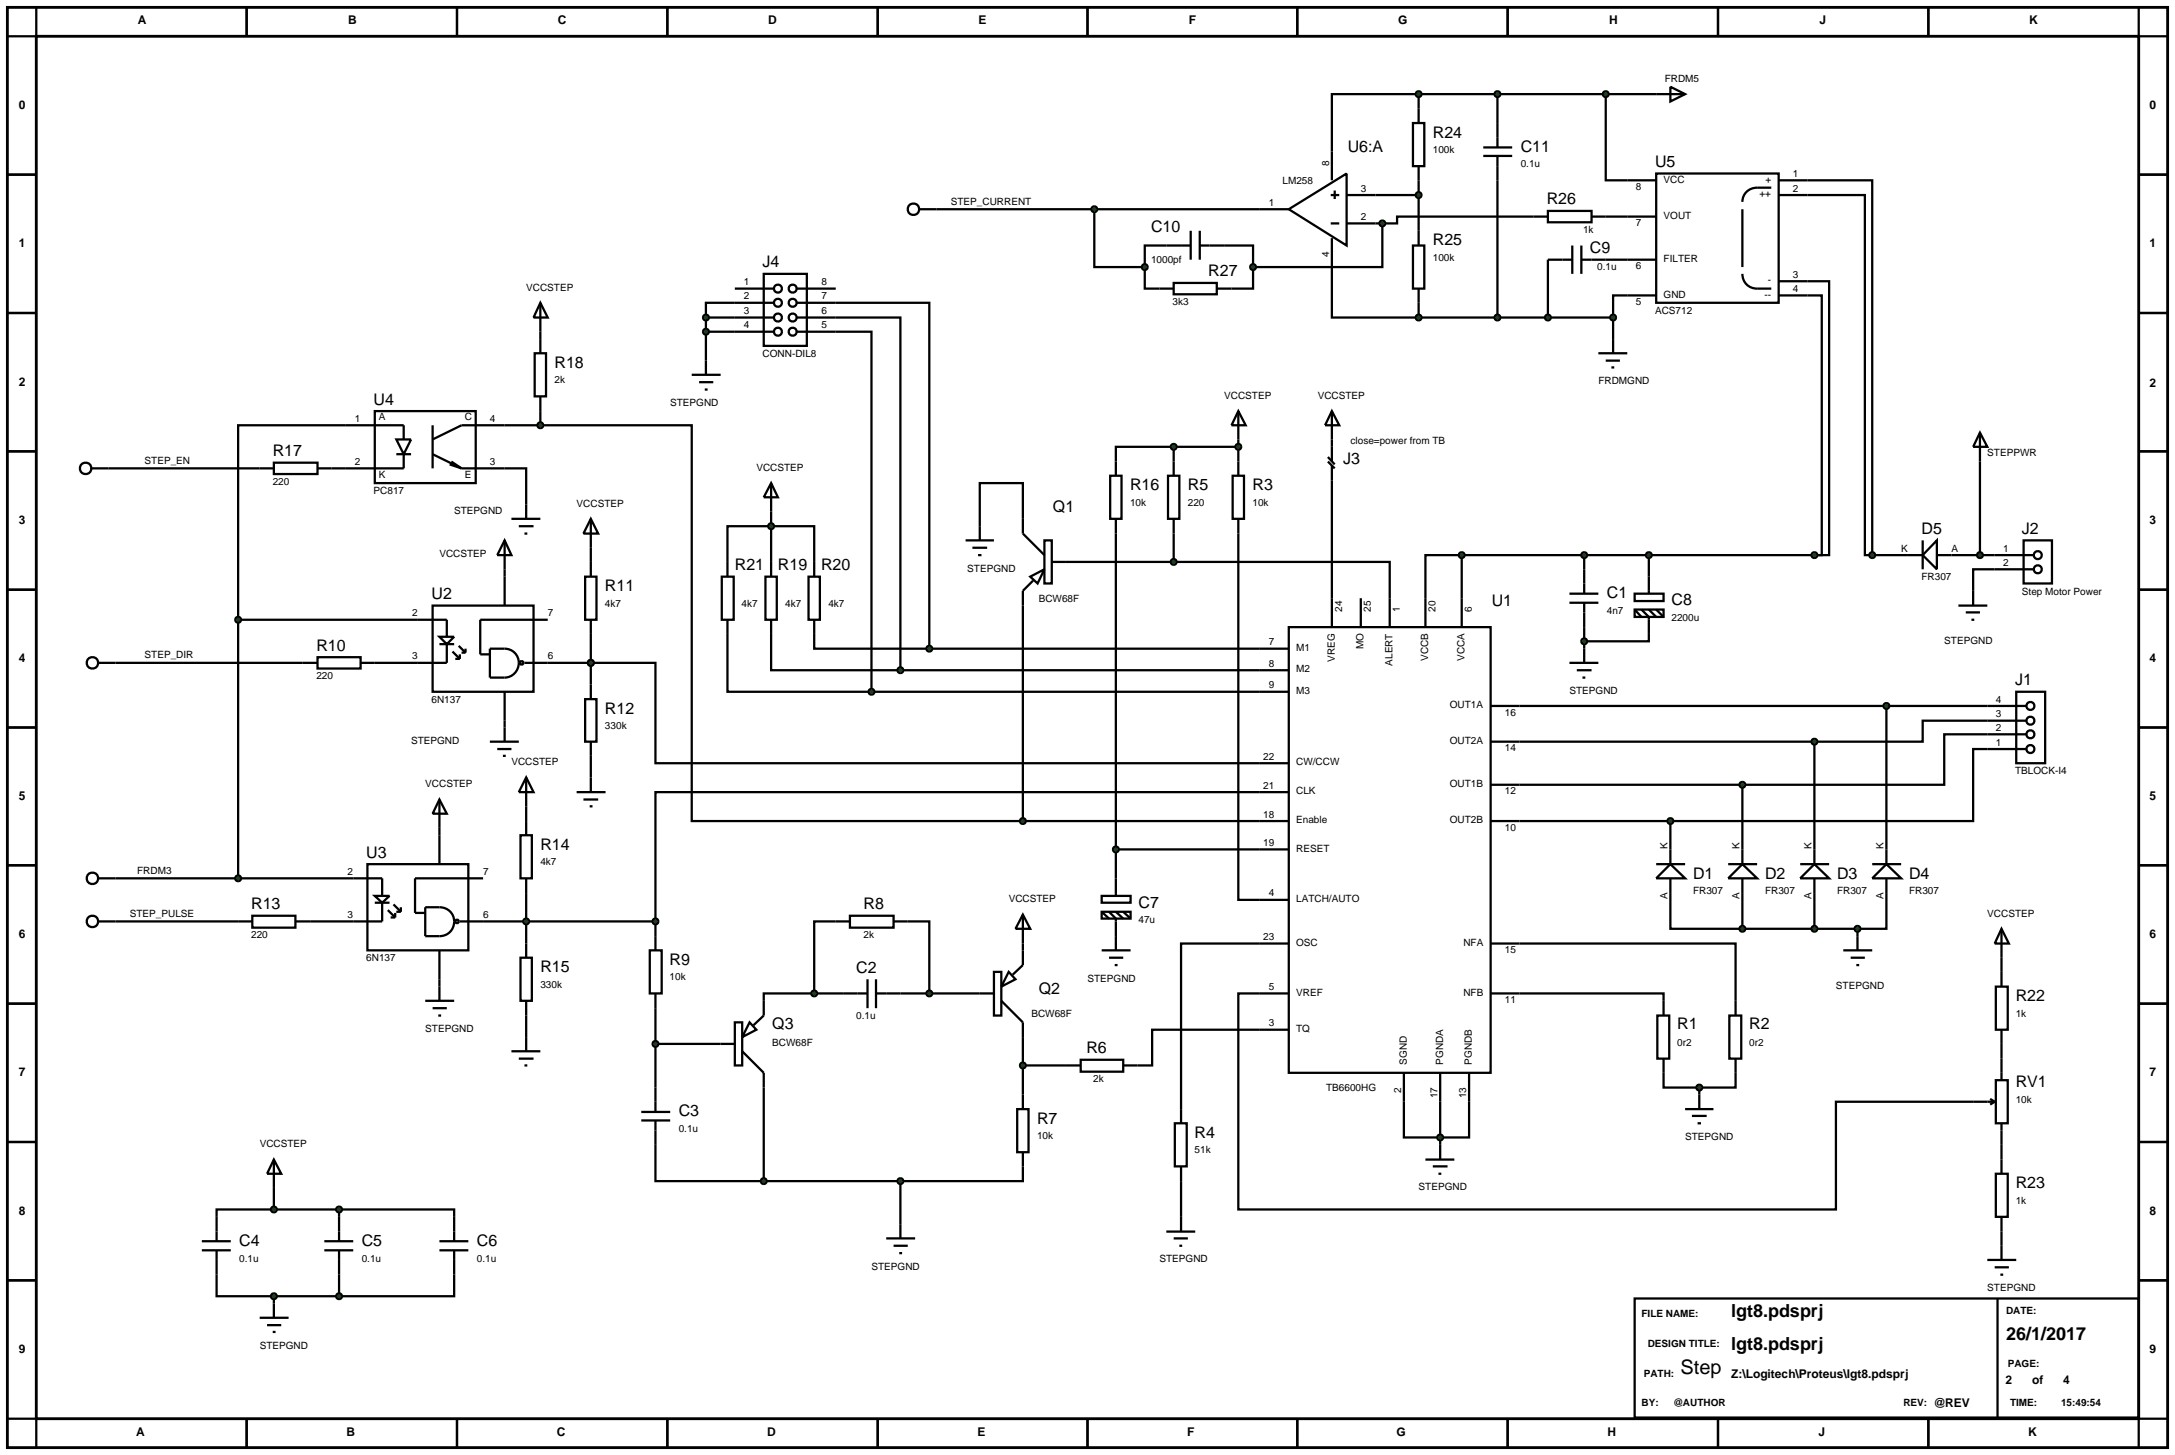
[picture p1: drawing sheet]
<svg xmlns="http://www.w3.org/2000/svg" width="384mm" height="257mm" viewBox="0 0 384 257" stroke-linecap="round" stroke-linejoin="round" font-family="sans-serif">
<path d="M1.3 1.3h381v254h-381zM6.4 6.4h370.8v243.8h-370.8z" fill="none" stroke="#000" stroke-width=".5"/>
<g fill="none" stroke="#000" stroke-width=".4">
<path d="M6.4 1.3v5.1h-5.1M43.5 1.3v5.1M80.6 1.3v5.1M117.7 1.3v5.1M154.8 1.3v5.1M191.8 1.3v5.1M228.8 1.3v5.1M250.2 16.6h-15.3v10.1M250.2 16.6v2.5M250.2 16.6h41.9M264.1 16.6v5.1M265.9 1.3v5.1"/>
<path d="M283.2 16.6v15.2h3.8M303 1.3v5.1M340.1 1.3v5.1M377.2 1.3v5.1h5.1M1.3 30.8h5.1M165.2 36.9h57M193 36.9v10.2h8.9M242.6 34.4h7.6M242.6 39.4h1.2M243.8 39.4v7.7h-22.8M250.2 31.8v8.9M264.1 31.8v24.2"/>
<path d="M270.5 38.2h-24.1v1.2h-2.6M283.2 38.2h3.8M318.8 31.8h11.4v66.1M318.8 34.4h10.1v63.5h1.3M377.2 30.8h5.1M1.3 55.2h5.1M95.3 58.5v1.3M124.5 58.5h5.1M124.5 56v7.6M124.5 56h5.1M129.6 53.4h-5.1v2.6M147.4 53.4h16.5v61"/>
<path d="M147.4 56h11.4v62.2M147.4 58.5h6.3v63.5M201.9 47.1v3.8h2.6M205.7 43.3h-3.8v3.8M215.9 43.3h5.1v3.8M221 47.1v3.8h-3.8M234.9 47.1v8.9h15.3M250.2 56h34.3M250.2 53.4v2.6M273 45.8v10.2M283.2 45.8h3.8M284.5 56v3.8"/>
<path d="M287 52.1h-2.5v3.9M318.8 52.1h2.5v45.8h-1.3M318.8 49.6h3.8v48.3h-2.6M377.2 55.2h5.1M1.3 79.6h5.1M61 75h-19v34.3M89 75h6.3M95.3 75h26.7v69.8h58.4M95.3 72.5v2.5M207 78.8h-10.2v2.6M207 78.8v2.6M207 78.8h11.4"/>
<path d="M218.4 77.5v3.9M234.9 77.5v1.3M377.2 79.6h5.1M19.1 82.6h26.7M58.5 82.6h2.5M89 82.6h3.8v6.4M104.2 96.6v2.5M128.3 99.1v-6.3h15.3v6.3M136 90.2v8.9M180.4 91.5v-6.3h-7.6v7.6M188 99.1h19M196.8 94.1v60.8"/>
<path d="M207 99.1h38.1v11.5M207 94.1v5M218.4 94.1v64.6h8.9M234.9 84.7v25.9M257.8 97.9h-6.4v12.7M257.8 97.9v12.7M257.8 97.9h62.2M279.4 97.9v2.5M290.8 97.9v3.8M330.2 97.9h6.3M344.2 97.9h7.6M349.2 81.4v16.5"/>
<path d="M1.3 104h5.1M20.4 116.9h33M42 109.3h31.7M42 109.3v45.6M66.1 116.9h7.6M89 100.4v1.3M96.6 116.9h19v17.7h111.7M104.2 111.8v8.9M128.3 111.8v10.2h25.4M136 111.8v6.4h22.8M143.6 111.8v2.6h20.3M158.8 118.2h68.5"/>
<path d="M163.9 114.4h63.4M180.4 106.8v38M227.3 110.6h35.6v78.6h-35.6zM240 105.5v5.1M279.4 110.6v3.8M290.8 111.8v1.3h-11.4M351.8 100.4h-3.8v3.8M377.2 104h5.1M1.3 128.3h5.1M89 127.1v1.2M104.2 133.3v3.8M153.7 122h73.6"/>
<path d="M227.3 139.7h-111.7v22.8M262.9 124.5h94.5M262.9 130.8h57.1M262.9 138.4h44.4M307.3 138.4v14M320 130.8v21.6M332.7 124.5v27.9M355.6 122h5.1v12.6h-5.1zM357.4 127.1h-18.3v3.7h-19.1M357.4 129.5h-14.5v8.9h-35.6M357.4 132.1h-9.4v12.7h-53.4M377.2 128.3h5.1"/>
<path d="M1.3 152.6h5.1M20.4 154.9h41.9M77.5 146v1.3M92.8 142.2v2.6M92.8 157.5v8.9M180.4 144.8h46.9M196.8 149.8h30.5M262.9 144.8h31.7M292.1 152.4h5.1M294.6 154.9v8.9h12.7M294.6 152.4l2.6 2.5h-5.1zM294.6 144.8v7.6"/>
<path d="M304.8 152.4h5.1M307.3 152.4l2.6 2.5h-5.1zM307.3 154.9v8.9M317.5 152.4h5.1M320 152.4l2.6 2.5h-5.1zM320 154.9v8.9M330.2 152.4h5.1M332.7 154.9v8.9h-5.1M332.7 152.4l2.6 2.5h-5.1zM377.2 152.6h5.1M1.3 177h5.1M20.4 162.5h21.6"/>
<path d="M54.7 162.5h7.6M77.5 172.7v1.3M85.2 162.5h30.4M92.8 179.1v3.8M115.6 162.5v2.6M115.6 177.8v14M143.6 175.2h-8.9v1.3M143.6 175.2h5.1M147.4 162.5h-3.8v12.7M158.8 175.2h14M160.1 162.5h3.8v12.7M180.4 166.4v1.2"/>
<path d="M227.3 166.4h-19v29.2M227.3 175.2h-8.9v38.1h105.4v-19h24.2M262.9 175.2h30.5v1.3M262.9 166.4h43.2v10.1M307.3 163.8h20.3M325.1 167.6h5.1M326.4 168.9h2.5M327.4 170.2h.5M327.6 163.8v3.8M353 168.9v2.5M377.2 177h5.1M115.6 184.1h11.5"/>
<path d="M134.7 191.8v16.5M180.4 187.9h7.6M180.4 182.9v10.1M227.3 181.6h-24.1v6.3h-2.6M247.6 189.2v11.4h11.5v-11.4M254 189.2v12.7M293.4 189.2v2.6h6.3M299.7 191.8v1.2M306.1 189.2v2.6h-6.4M353 184.1v2.6M1.3 201.4h5.1M48.3 213.3h-10.1v1.3"/>
<path d="M48.3 209.5v3.8M48.3 213.3h11.5M59.8 213.3h20.3v1.3M59.8 213.3v1.3M115.6 201.9v6.4h19.1M134.7 208.3h24.1M158.8 208.3v7.6M180.4 205.7v2.6h-21.6M208.3 208.3v6.3M353 201.9v2.6M353 217.2v2.5M377.2 201.4h5.1"/>
<path d="M1.3 225.8h5.1M38.2 224.8v3.8h10.1M48.3 228.6v1.3M48.3 228.6h11.5M59.8 224.8v3.8M80.1 224.8v3.8h-20.3M288.3 229h88.9v21h-88.9zM352.3 229v21M377.2 225.8h5.1M1.3 250.2h5.1v5.1M43.5 250.2v5.1M80.6 250.2v5.1"/>
<path d="M117.7 250.2v5.1M154.8 250.2v5.1M191.8 250.2v5.1M228.8 250.2v5.1M265.9 250.2v5.1M303 250.2v5.1M340.1 250.2v5.1M382.3 250.2h-5.1v5.1"/>
<circle cx="358.1" cy="127.1" r=".7"/>
<circle cx="358.1" cy="129.5" r=".7"/>
<circle cx="358.1" cy="132.1" r=".7"/>
<circle cx="358.1" cy="124.5" r=".7"/>
</g>
<g fill="#004000" stroke="#000" stroke-width=".4">
<path d="M306.9 163.5l.4-.2-.5 .5zM307.3 163.3l.4 .2 .1 .3zM307.3 164.3l.5-.5-.1 .3zM306.8 163.8l.5 .5-.3-.1z"/>
<path d="M319.6 163.5l.4-.2-.5 .5zM320 163.3l.4 .2 .1 .3zM320 164.3l.5-.5-.1 .3zM319.5 163.8l.5 .5-.3-.1z"/>
<path d="M327.2 163.5l.4-.2-.5 .5zM327.6 163.3l.4 .2 .1 .3zM328.1 163.8l-.1 .3-.4 .2zM327.1 163.8l.5 .5-.4-.2z"/>
<path d="M332.3 124.2l.4-.2-.5 .5zM332.7 124l.4 .2 .1 .3zM333.2 124.5l-.1 .3-.4 .2zM332.2 124.5l.5 .5-.4-.2z"/>
<path d="M319.7 130.4l.3-.1-.5 .5zM320 130.3l.4 .2 .1 .3zM320 131.3l.5-.5-.1 .3zM319.5 130.8l.5 .5-.3-.1z"/>
<path d="M306.9 138.1l.4-.2-.5 .5zM307.3 137.9l.4 .2 .1 .3zM307.3 138.9l.5-.5-.1 .3zM306.8 138.4l.5 .5-.3-.1z"/>
<path d="M294.3 144.4l.3-.1-.5 .5zM294.6 144.3l.4 .2 .1 .3zM294.6 145.3l.5-.5-.1 .3zM294.1 144.8l.5 .5-.3-.1z"/>
</g>
<g fill="#004000">
<path d="M306.8 163.8l.5-.5 .5 .5-.5 .5z"/>
<path d="M319.5 163.8l.5-.5 .5 .5-.5 .5z"/>
<path d="M327.1 163.8l.5-.5 .5 .5-.5 .5z"/>
<path d="M332.2 124.5l.5-.5 .5 .5-.5 .5z"/>
<path d="M320 130.3l.5 .5-.5 .5-.5-.5z"/>
<path d="M306.8 138.4l.5-.5 .5 .5-.5 .5z"/>
<path d="M294.6 144.3l.5 .5-.5 .5-.5-.5z"/>
</g>
<path d="M292.3 179.1h2.1v7.6h-2.1zM293.4 176.5v2.6M305 179.1h2.1v7.6h-2.1zM306.1 176.5v2.6M293.4 186.7v2.5M297.2 195.6h5M298.4 196.8h2.6M299.4 198.1h.6M299.7 193v2.6M306.1 186.7v2.5" fill="none" stroke="#000" stroke-width=".4"/>
<path d="M299.3 191.5l.4-.2-.5 .5zM299.7 191.3l.3 .1 .2 .4zM299.7 192.3l.5-.5-.2 .4zM299.2 191.8l.5 .5-.3-.1z" fill="#004000" stroke="#000" stroke-width=".4"/>
<path d="M299.2 191.8l.5-.5 .5 .5-.5 .5z" fill="#004000"/>
<path d="M251.4 204.5h5.1M252.7 205.7h2.6M253.7 207h.5M254 201.9v2.6" fill="none" stroke="#000" stroke-width=".4"/>
<path d="M253.6 200.3l.4-.2-.5 .5zM254 200.1l.4 .2 .1 .3zM254.5 200.6l-.1 .3-.4 .2zM253.5 200.6l.5 .5-.4-.2z" fill="#004000" stroke="#000" stroke-width=".4"/>
<path d="M253.5 200.6l.5-.5 .5 .5-.5 .5z" fill="#004000"/>
<g fill="none" stroke="#000" stroke-width=".4">
<path d="M336.5 97.9h2.6M339.1 95.3v5.1M341.6 95.3v5.1l-2.5-2.5zM341.6 97.9h2.6M351.8 97.9h6.8M356.9 95.3h5v7.6h-5zM345.4 106.8h5.1M346.7 108h2.5M347.7 109.3h.5M348 104.2v2.6M351.8 100.4h6.8"/>
<circle cx="359.4" cy="97.9" r=".7"/>
<circle cx="359.4" cy="100.4" r=".7"/>
</g>
<path d="M257.5 97.5l.3-.1-.5 .5zM257.8 97.4l.4 .2 .1 .3zM257.8 98.4l.5-.5-.1 .3zM257.3 97.9l.5 .5-.3-.1z" fill="#004000" stroke="#000" stroke-width=".4"/>
<path d="M257.8 97.4l.5 .5-.5 .5-.5-.5z" fill="#004000"/>
<path d="M276.8 104.7h5.1M276.8 106.3h5.1M276.8 116.9h5.1M278.1 118.2h2.6M279.1 119.5h.5M279.4 100.4v4.3M279.4 106.3v4.3M279.4 114.4v2.5" fill="none" stroke="#000" stroke-width=".4"/>
<path d="M279.1 97.5l.3-.1-.5 .5zM279.4 97.4l.4 .2 .1 .3zM279.4 98.4l.5-.5-.1 .3zM278.9 97.9l.5 .5-.4-.2z" fill="#004000" stroke="#000" stroke-width=".4"/>
<path d="M279.4 97.4l.5 .5-.5 .5-.5-.5z" fill="#004000"/>
<g fill="none" stroke="#000" stroke-width=".4">
<path d="M218.4 72.5l1.3 2.5h-2.5zM218.4 72.5v5M234.9 72.5l1.3 2.5h-2.5zM234.9 72.5v5M234.9 78.8v2.6M170.3 95.3h5M171.5 96.6h2.6M172.5 97.9h.6M172.8 92.8v2.5M180.4 91.5v2.6l3.8 3.8M184.2 95.3h1.3v7.6h-1.3zM185.5 99.1h2.5"/>
<path d="M206 83.9h2v7.6h-2zM207 81.4v2.5M207 91.5v2.6M217.4 83.9h2v7.6h-2zM218.4 81.4v2.5M218.4 91.5v2.6M234.2 80.6l1.2 1.3M234.2 81.4l1.2 1.2M234.9 82.1v2.6M181.7 101.7l2.5-1.3-1.2 2.5zM182.2 102.4l-1.8 1.8v2.6M207.2 198.1h2.1v7.6h-2.1z"/>
<path d="M208.3 195.6v2.5M205.7 217.2h5.1M207 218.4h2.5M208 219.7h.5M208.3 205.7v2.6M208.3 214.6v2.6"/>
</g>
<path d="M206.6 98.8l.4-.2-.5 .5zM207 98.6l.4 .2 .1 .3zM207.5 99.1l-.1 .3-.4 .2zM206.5 99.1l.5 .5-.4-.2z" fill="#004000" stroke="#000" stroke-width=".4"/>
<path d="M206.5 99.1l.5-.5 .5 .5-.5 .5z" fill="#004000"/>
<g fill="none" stroke="#000" stroke-width=".4">
<path d="M172.8 175.2h2.5M175.3 171.4h1.3v7.7h-1.3zM176.6 176.5l3.8 3.8v2.6M177.9 171.4l1.2 1.3-2.5 1.3zM180.4 167.6v2.6l-1.8 1.7M179.4 195.6h2v7.6h-2zM180.4 193v2.6M188 187.9h2.6M190.6 186.9h7.5v2.1h-7.5zM198.1 187.9h2.5M156.3 218.4h5.1M157.6 219.7h2.5"/>
<path d="M158.8 215.9v2.5M180.4 203.2v2.5M158.6 221h.5"/>
</g>
<path d="M180 187.6l.4-.2-.5 .5zM180.4 187.4l.4 .2 .1 .3zM180.9 187.9l-.1 .3-.4 .2zM179.9 187.9l.5 .5-.3-.1z" fill="#004000" stroke="#000" stroke-width=".4"/>
<path d="M179.9 187.9l.5-.5 .5 .5-.5 .5z" fill="#004000"/>
<path d="M147.4 162.5h2.5M148.7 175.2h4.3M149.9 161.5h7.7v2.1h-7.7zM153 172.7v5.1M154.5 172.7v5.1M154.5 175.2h4.3M157.6 162.5h2.5M180.4 161.3l1.3 2.5h-2.6zM180.4 161.3v5.1" fill="none" stroke="#000" stroke-width=".4"/>
<path d="M163.5 174.9l.4-.2-.5 .5zM163.9 174.7l.4 .2 .1 .3zM163.9 175.7l.5-.5-.2 .4zM163.4 175.2l.5 .5-.3-.1z" fill="#004000" stroke="#000" stroke-width=".4"/>
<path d="M163.4 175.2l.5-.5 .5 .5-.5 .5z" fill="#004000"/>
<path d="M134.7 176.5v2.6l-1.8 1.7M127.1 184.1h2.5M129.6 180.3h1.3v7.6h-1.3zM130.9 185.4l3.8 3.8v2.6M132.2 180.3l1.2 1.3-2.5 1.3z" fill="none" stroke="#000" stroke-width=".4"/>
<path d="M143.2 174.9l.4-.2-.5 .5zM143.6 174.7l.3 .1 .2 .4zM144.1 175.2l-.2 .4-.3 .1zM143.1 175.2l.5 .5-.3-.1z" fill="#004000" stroke="#000" stroke-width=".4"/>
<path d="M143.6 174.7l.5 .5-.5 .5-.5-.5z" fill="#004000"/>
<path d="M114.6 167.6h2.1v7.6h-2.1zM115.6 165.1v2.5M115.6 175.2v2.6M113.1 197.6h5.1M113.1 196.1h5.1M115.6 191.8v4.3M115.6 197.6v4.3" fill="none" stroke="#000" stroke-width=".4"/>
<g fill="#004000" stroke="#000" stroke-width=".4">
<path d="M134.3 208l.4-.2-.5 .5zM134.7 207.8l.4 .2 .1 .3zM135.2 208.3l-.2 .4-.3 .1zM134.2 208.3l.5 .5-.3-.1z"/>
<path d="M158.4 208l.4-.2-.5 .5zM158.8 207.8l.4 .2 .1 .3zM159.3 208.3l-.2 .4-.3 .1zM158.3 208.3l.5 .5-.3-.1z"/>
</g>
<g fill="#004000">
<path d="M134.2 208.3l.5-.5 .5 .5-.5 .5z"/>
<path d="M158.3 208.3l.5-.5 .5 .5-.5 .5z"/>
</g>
<g fill="none" stroke="#000" stroke-width=".4">
<path d="M73.7 109.3h5.1v3M76.3 106.8h17.8v15.2h-17.8zM77.5 112.3h2.6l-1.3 1.3zM77.5 113.6h2.6M78.8 113.6v3.3h-5.1M79.8 114.9l1.3 1.3M80.3 116.2h.8M80.9 113.9l1.2 1.2M81.1 115.4v.8M81.4 115.1h.7M82.1 114.4v.7M86.4 114.4h2.6a2.55 2.55 0 0 1 2.5 2.5 2.55 2.55 0 0 1-2.5 2.6h-2.6z"/>
<path d="M89 101.7v5.1M92.5 116.9h4.1M96.6 109.3h-11.9v6.1h1.7M89 122v5.1M35.6 218.9h5.1M38.2 214.6v4.3M48.3 204.5l1.3 2.5h-2.5zM48.3 204.5v5M57.2 218.9h5.1M59.8 214.6v4.3M77.5 218.9h5.1M80.1 214.6v4.3"/>
<path d="M35.6 220.5h5.1M38.2 220.5v4.3M45.8 232.4h5.1M47.1 233.7h2.5M48.1 234.9h.5M48.3 229.9v2.5M57.2 220.5h5.1M59.8 220.5v4.3M77.5 220.5h5.1M80.1 220.5v4.3"/>
<circle cx="92" cy="116.9" r=".31"/>
</g>
<g fill="#004000" stroke="#000" stroke-width=".4">
<path d="M47.9 213l.4-.2-.5 .5zM48.3 212.8l.4 .2 .1 .3zM48.3 213.8l.5-.5-.2 .4zM47.8 213.3l.5 .5-.4-.2z"/>
<path d="M59.4 213l.4-.2-.5 .5zM59.8 212.8l.4 .2 .1 .3zM59.8 213.8l.5-.5-.2 .4zM59.3 213.3l.5 .5-.3-.1z"/>
<path d="M48 228.2l.3-.1-.5 .5zM48.3 228.1l.3 .1 .2 .4zM48.3 229.1l.5-.5-.2 .4zM47.8 228.6l.5 .5-.4-.2z"/>
<path d="M59.4 228.3l.4-.2-.5 .5zM59.8 228.1l.3 .1 .2 .4zM59.8 229.1l.5-.5-.1 .3zM59.3 228.6l.5 .5-.3-.1z"/>
</g>
<g fill="#004000">
<path d="M48.3 212.8l.5 .5-.5 .5-.5-.5z"/>
<path d="M59.3 213.3l.5-.5 .5 .5-.5 .5z"/>
<path d="M48.3 228.1l.5 .5-.5 .5-.5-.5z"/>
<path d="M59.3 228.6l.5-.5 .5 .5-.5 .5z"/>
</g>
<g fill="none" stroke="#000" stroke-width=".4">
<path d="M104.2 91.5l1.3 2.6h-2.6zM104.2 91.5v5.1M104.2 99.1v2.6M17.4 116.9h3M53.4 116.9h2.6M56 115.9h7.6v2h-7.6zM63.6 116.9h2.5M103.2 101.7h2v7.6h-2zM104.2 109.3v2.5"/>
<circle cx="16.3" cy="116.9" r="1.01"/>
</g>
<path d="M103.8 116.6l.4-.2-.5 .5zM104.2 116.4l.3 .1 .2 .4zM104.2 117.4l.5-.5-.1 .3zM103.7 116.9l.5 .5-.3-.1z" fill="#004000" stroke="#000" stroke-width=".4"/>
<path d="M103.7 116.9l.5-.5 .5 .5-.5 .5z" fill="#004000"/>
<path d="M101.7 139.7h5.1M103.2 123.3h2v7.5h-2zM104.2 120.7v2.6M104.2 130.8v2.5M104.2 137.1v2.6M102.9 141h2.6M104 142.2h.5" fill="none" stroke="#000" stroke-width=".4"/>
<g fill="#004000" stroke="#000" stroke-width=".4">
<path d="M103.8 116.6l.4-.2-.5 .5zM104.2 116.4l.3 .1 .2 .4zM104.2 117.4l.5-.5-.1 .3zM103.7 116.9l.5 .5-.3-.1z"/>
<path d="M218 78.5l.4-.2-.5 .5zM218.4 78.3l.4 .2 .1 .3zM218.4 79.3l.5-.5-.1 .3zM217.9 78.8l.5 .5-.3-.1z"/>
</g>
<g fill="#004000">
<path d="M103.7 116.9l.5-.5 .5 .5-.5 .5z"/>
<path d="M217.9 78.8l.5-.5 .5 .5-.5 .5z"/>
</g>
<g fill="none" stroke="#000" stroke-width=".4">
<path d="M92.8 137.1l1.3 2.6h-2.6zM92.8 137.1v5.1M17.4 154.9h3M62.3 154.9h5.1v3.1M64.8 152.4h17.8v15.2h-17.8zM66.1 158h2.6l-1.3 1.2zM66.1 159.2h2.6M67.4 159.2v3.3h-5.1M69.4 159.5l1.3 1.3M70.7 160v.8M75 160h2.5a2.55 2.55 0 0 1 2.6 2.5 2.55 2.55 0 0 1-2.6 2.6h-2.5zM77.5 147.3v5.1"/>
<path d="M85.2 154.9h-12v6.1h1.8M91.8 147.3h2v7.6h-2zM92.8 144.8v2.5M92.8 154.9v2.6M17.4 162.5h3M42 162.5h2.5M44.5 161.5h7.6v2.1h-7.6zM52.1 162.5h2.6M68.4 160.5l1.3 1.3M68.9 161.8h.8M69.7 161v.8M69.9 160.8h.8"/>
<path d="M77.5 167.6v5.1M81.1 162.5h4.1"/>
<circle cx="16.3" cy="154.9" r="1.01"/>
<circle cx="16.3" cy="162.5" r="1.01"/>
<circle cx="80.6" cy="162.5" r=".31"/>
</g>
<path d="M92.4 162.2l.4-.2-.5 .5zM92.8 162l.3 .1 .2 .4zM92.8 163l.5-.5-.2 .4zM92.3 162.5l.5 .5-.3-.1z" fill="#004000" stroke="#000" stroke-width=".4"/>
<path d="M92.8 162l.5 .5-.5 .5-.5-.5z" fill="#004000"/>
<path d="M91.8 168.9h2v7.6h-2zM92.8 166.4v2.5M92.8 176.5v2.6M90.2 185.4h5.1M91.5 186.7h2.6M92.5 187.9h.5M92.8 182.9v2.5" fill="none" stroke="#000" stroke-width=".4"/>
<g fill="#004000" stroke="#000" stroke-width=".4">
<path d="M115.3 183.7l.3-.1-.5 .5zM115.6 183.6l.3 .1 .2 .4zM116.1 184.1l-.1 .3-.4 .2zM115.1 184.1l.5 .5-.4-.2z"/>
<path d="M115.2 162.2l.4-.2-.5 .5zM115.6 162l.4 .2 .1 .3zM116.1 162.5l-.2 .4-.3 .1zM115.1 162.5l.5 .5-.3-.1z"/>
</g>
<g fill="#004000">
<path d="M115.6 183.6l.5 .5-.5 .5-.5-.5z"/>
<path d="M115.6 162l.5 .5-.5 .5-.5-.5z"/>
</g>
<g fill="none" stroke="#000" stroke-width=".4">
<path d="M195.8 83.9h2v7.6h-2zM196.8 81.4v2.5M196.8 91.5v2.6M194.3 158h5.1v1.2h-5.1zM196.8 154.9v3.1M194.3 160.8h5.1v1.2h-5.1zM194.3 160.8l1.3 1.2M194.3 167.6h5.1M195.6 160.8l1.2 1.2v5.6M195.6 168.9h2.5M196.6 170.2h.5M196.8 160.8l1.3 1.2"/>
<path d="M198.1 160.8l1.3 1.2"/>
</g>
<g fill="#004000" stroke="#000" stroke-width=".4">
<path d="M196.4 149.5l.4-.2-.5 .5zM196.8 149.3l.4 .2 .1 .3zM196.8 150.3l.5-.5-.2 .4zM196.3 149.8l.5 .5-.3-.1z"/>
<path d="M206.6 78.5l.4-.2-.5 .5zM207 78.3l.4 .2 .1 .3zM207 79.3l.5-.5-.1 .3zM206.5 78.8l.5 .5-.3-.1z"/>
<path d="M41.7 154.5l.3-.1-.5 .5zM42 154.4l.3 .1 .2 .4zM42 155.4l.5-.5-.2 .4zM41.5 154.9l.5 .5-.3-.1z"/>
</g>
<g fill="#004000">
<path d="M196.8 149.3l.5 .5-.5 .5-.5-.5z"/>
<path d="M206.5 78.8l.5-.5 .5 .5-.5 .5z"/>
<path d="M42 154.4l.5 .5-.5 .5-.5-.5z"/>
</g>
<path d="M61 75h10.2v2.5M66.1 72.5h17.8v12.7h-17.8zM69.9 77.5h2.6l-1.3 2.6zM76.3 75v7.6M89 75h-7.6l-5.1 2.5M69.9 80.1h2.6M71.2 80.1v2.5h-10.2M76.3 80.1l5.1 2.5M79.3 81.9l2.1 .7M79.6 81.4l1.8 1.2M81.4 82.6h7.6" fill="none" stroke="#000" stroke-width=".4"/>
<path d="M41.7 108.9l.3-.1-.5 .5zM42 108.8l.3 .1 .2 .4zM42 109.8l.5-.5-.2 .4zM41.5 109.3l.5 .5-.4-.2z" fill="#004000" stroke="#000" stroke-width=".4"/>
<path d="M42 108.8l.5 .5-.5 .5-.5-.5z" fill="#004000"/>
<g fill="none" stroke="#000" stroke-width=".4">
<path d="M95.3 53.4l1.3 2.6h-2.5zM95.3 53.4v5.1M95.3 59.8v2.5M94.3 62.3h2v7.6h-2zM95.3 69.9v2.6M16.1 82.6h3M45.8 82.6h2.5M48.3 81.6h7.7v2h-7.7zM56 82.6h2.5M90.2 91.5h5.1M91.5 92.8h2.6M92.5 94.1h.5"/>
<path d="M92.8 89v2.5"/>
<circle cx="15.1" cy="82.6" r="1.01"/>
</g>
<g fill="#004000" stroke="#000" stroke-width=".4">
<path d="M180.1 144.4l.3-.1-.5 .5zM180.4 144.3l.4 .2 .1 .3zM180.9 144.8l-.1 .3-.4 .2zM179.9 144.8l.5 .5-.4-.2z"/>
<path d="M94.9 74.7l.4-.2-.5 .5zM95.3 74.5l.3 .1 .2 .4zM95.8 75l-.1 .3-.4 .2zM94.8 75l.5 .5-.3-.1z"/>
</g>
<g fill="#004000">
<path d="M180.4 144.3l.5 .5-.5 .5-.5-.5z"/>
<path d="M94.8 75l.5-.5 .5 .5-.5 .5z"/>
</g>
<g fill="none" stroke="#000" stroke-width=".4">
<path d="M129.6 50.9h6.9M129.6 53.4h6.9M129.6 56h6.9M129.6 58.5h6.9M134.7 48.3h7.6v12.7h-7.6zM140.5 50.9h6.9M140.5 53.4h6.9M140.5 56h6.9M140.5 58.5h6.9M128.3 99.1v2.6M136 99.1v2.6M143.6 99.1v2.6"/>
<path d="M127.3 101.7h2.1v7.6h-2.1zM128.3 109.3v2.5M135 101.7h2v7.6h-2zM136 109.3v2.5M142.6 101.7h2v7.6h-2zM143.6 109.3v2.5"/>
<circle cx="137.2" cy="53.4" r=".7"/>
<circle cx="137.2" cy="56" r=".7"/>
<circle cx="137.2" cy="50.9" r=".7"/>
<circle cx="137.2" cy="58.5" r=".7"/>
<circle cx="139.8" cy="58.5" r=".7"/>
<circle cx="139.8" cy="50.9" r=".7"/>
<circle cx="139.8" cy="56" r=".7"/>
<circle cx="139.8" cy="53.4" r=".7"/>
</g>
<g fill="#004000" stroke="#000" stroke-width=".4">
<path d="M163.6 114l.3-.1-.5 .5zM163.9 113.9l.3 .1 .2 .4zM164.4 114.4l-.1 .3-.4 .2zM163.4 114.4l.5 .5-.4-.2z"/>
<path d="M158.4 117.9l.4-.2-.5 .5zM158.8 117.7l.4 .2 .1 .3zM159.3 118.2l-.1 .3-.4 .2zM158.3 118.2l.5 .5-.3-.1z"/>
<path d="M153.4 121.6l.3-.1-.5 .5zM153.7 121.5l.4 .2 .1 .3zM154.2 122l-.1 .3-.4 .2zM153.2 122l.5 .5-.4-.2z"/>
</g>
<g fill="#004000">
<path d="M163.4 114.4l.5-.5 .5 .5-.5 .5z"/>
<path d="M158.3 118.2l.5-.5 .5 .5-.5 .5z"/>
<path d="M153.7 121.5l.5 .5-.5 .5-.5-.5z"/>
</g>
<path d="M136 85.2l1.2 2.5h-2.5zM136 85.2v5" fill="none" stroke="#000" stroke-width=".4"/>
<path d="M135.6 92.5l.4-.2-.5 .5zM136 92.3l.4 .2 .1 .3zM136 93.3l.5-.5-.1 .3zM135.5 92.8l.5 .5-.3-.1z" fill="#004000" stroke="#000" stroke-width=".4"/>
<path d="M135.5 92.8l.5-.5 .5 .5-.5 .5z" fill="#004000"/>
<path d="M122 66.1h5.1M123.3 67.4h2.5M124.3 68.7h.5M124.5 63.6v2.5" fill="none" stroke="#000" stroke-width=".4"/>
<g fill="#004000" stroke="#000" stroke-width=".4">
<path d="M124.2 58.1l.3-.1-.5 .5zM124.5 58l.3 .1 .2 .4zM124.5 59l.5-.5-.2 .4zM124 58.5l.5 .5-.3-.1z"/>
<path d="M124.2 55.6l.3-.1-.5 .5zM124.5 55.5l.3 .1 .2 .4zM124.5 56.5l.5-.5-.2 .4zM124 56l.5 .5-.3-.1z"/>
</g>
<g fill="#004000">
<path d="M124.5 58l.5 .5-.5 .5-.5-.5z"/>
<path d="M124 56l.5-.5 .5 .5-.5 .5z"/>
</g>
<path d="M288.3 104.7h5.1v1.3h-5.1zM288.3 107.5h5.1v1.3h-5.1zM288.3 107.5l1.2 1.3M289.5 107.5l1.3 1.3v3M290.8 101.7v3M290.8 107.5l1.3 1.3M292.1 107.5l1.3 1.3" fill="none" stroke="#000" stroke-width=".4"/>
<g fill="#004000" stroke="#000" stroke-width=".4">
<path d="M290.5 97.5l.3-.1-.5 .5zM290.8 97.4l.4 .2 .1 .3zM291.3 97.9l-.1 .3-.4 .2zM290.3 97.9l.5 .5-.4-.2z"/>
<path d="M279 112.8l.4-.2-.5 .5zM279.4 112.6l.4 .2 .1 .3zM279.9 113.1l-.1 .3-.4 .2zM278.9 113.1l.5 .5-.4-.2z"/>
</g>
<g fill="#004000">
<path d="M290.8 97.4l.5 .5-.5 .5-.5-.5z"/>
<path d="M278.9 113.1l.5-.5 .5 .5-.5 .5z"/>
</g>
<g fill="none" stroke="#000" stroke-width=".4">
<path d="M250.2 19.1v2.6M222.2 36.9h5.1M227.3 36.9l10.2-6.3v12.7zM234.7 34.4h1.5M234.7 39.4h1.5M234.9 26.7v5.1M235.4 33.6v1.5M237.5 34.4h5.1M237.5 39.4h5.1M249.2 21.7h2v7.6h-2zM250.2 29.3v2.5M287 31.8h5.1"/>
<path d="M287 38.2h5.1M292.1 30.6h21.6v22.8h-21.6zM307.3 36.9v10.2M312.4 33.1h-2.5a2.51 2.51 0 0 0-2.6 2.5M313.7 31.8h5.1M313.7 34.4h5.1M234.9 42v5.1M249.2 43.3h2v7.6h-2zM250.2 40.7v2.6M250.2 50.9v2.5M287 52.1h5.1M287 45.8h5.1"/>
<path d="M307.3 48.3a2.52 2.52 0 0 0 2.6 2.6h2.5M313.7 49.6h5.1M313.7 52.1h5.1M352 174h2.1v7.6h-2.1zM353 163.8l1.3 2.6h-2.5zM353 163.8v5.1M353 171.4v2.6M348 194.3h3.8M351 193.8l.8 .5M351.8 194.3l-.8 .5M352 190.5h2.1v7.6h-2.1zM353 181.6v2.5"/>
<path d="M353 186.7v3.8M353 198.1v3.8M352 207h2.1v7.6h-2.1zM353 204.5v2.5M353 214.6v2.6M353 219.7v2.5M350.5 222.2h5.1M351.8 223.5h2.5M352.8 224.8h.5"/>
</g>
<g fill="#004000" stroke="#000" stroke-width=".4">
<path d="M249.8 16.3l.4-.2-.5 .5zM250.2 16.1l.3 .1 .2 .4zM250.2 17.1l.5-.5-.2 .4zM249.7 16.6l.5 .5-.3-.1z"/>
<path d="M249.9 34l.3-.1-.5 .5zM250.2 33.9l.4 .2 .1 .3zM250.2 34.9l.5-.5-.2 .4zM249.7 34.4l.5 .5-.3-.1z"/>
</g>
<g fill="#004000">
<path d="M249.7 16.6l.5-.5 .5 .5-.5 .5z"/>
<path d="M250.2 33.9l.5 .5-.5 .5-.5-.5z"/>
</g>
<path d="M270.5 38.2h2.5M273 37.2h7.7v2h-7.7zM280.7 38.2h2.5M273 45.8h4.3M277.3 43.3v5M278.9 43.3v5M278.9 45.8h4.3" fill="none" stroke="#000" stroke-width=".4"/>
<g fill="#004000" stroke="#000" stroke-width=".4">
<path d="M272.6 55.7l.4-.2-.5 .5zM273 55.5l.3 .1 .2 .4zM273 56.5l.5-.5-.2 .4zM272.5 56l.5 .5-.4-.2z"/>
<path d="M249.8 55.7l.4-.2-.5 .5zM250.2 55.5l.3 .1 .2 .4zM250.2 56.5l.5-.5-.2 .4zM249.7 56l.5 .5-.3-.1z"/>
</g>
<g fill="#004000">
<path d="M272.5 56l.5-.5 .5 .5-.5 .5z"/>
<path d="M249.7 56l.5-.5 .5 .5-.5 .5z"/>
</g>
<path d="M204.5 50.9h2.5M205.7 43.3h4.3M207 49.9h7.6v2h-7.6zM210 40.7v5.1M211.6 40.7v5.1M211.6 43.3h4.3M214.6 50.9h2.6" fill="none" stroke="#000" stroke-width=".4"/>
<g fill="#004000" stroke="#000" stroke-width=".4">
<path d="M243.4 39.1l.4-.2-.5 .5zM243.8 38.9l.3 .1 .2 .4zM243.8 39.9l.5-.5-.2 .4zM243.3 39.4l.5 .5-.3-.1z"/>
<path d="M220.7 46.7l.3-.1-.5 .5zM221 46.6l.4 .2 .1 .3zM221 47.6l.5-.5-.2 .4zM220.5 47.1l.5 .5-.3-.1z"/>
<path d="M201.6 46.7l.3-.1-.5 .5zM201.9 46.6l.4 .2 .1 .3zM202.4 47.1l-.1 .3-.4 .2zM201.4 47.1l.5 .5-.3-.1z"/>
</g>
<g fill="#004000">
<path d="M243.3 39.4l.5-.5 .5 .5-.5 .5z"/>
<path d="M221 46.6l.5 .5-.5 .5-.5-.5z"/>
<path d="M201.9 46.6l.5 .5-.5 .5-.5-.5z"/>
</g>
<path d="M261.6 26h5.1M261.6 27.5h5.1M264.1 21.7v4.3M264.1 27.5v4.3" fill="none" stroke="#000" stroke-width=".4"/>
<g fill="#004000" stroke="#000" stroke-width=".4">
<path d="M263.7 16.3l.4-.2-.5 .5zM264.1 16.1l.3 .1 .2 .4zM264.1 17.1l.5-.5-.1 .3zM263.6 16.6l.5 .5-.4-.2z"/>
<path d="M263.7 55.7l.4-.2-.5 .5zM264.1 55.5l.3 .1 .2 .4zM264.6 56l-.1 .3-.4 .2zM263.6 56l.5 .5-.4-.2z"/>
<path d="M284.1 55.7l.4-.2-.5 .5zM284.5 55.5l.3 .1 .2 .4zM284.5 56.5l.5-.5-.2 .4zM284 56l.5 .5-.3-.1z"/>
<path d="M282.8 16.3l.4-.2-.5 .5zM283.2 16.1l.3 .1 .2 .4zM283.2 17.1l.5-.5-.2 .4zM282.7 16.6l.5 .5-.3-.1z"/>
<path d="M319.7 97.5l.3-.1-.5 .5zM320 97.4l.4 .2 .1 .3zM320 98.4l.5-.5-.1 .3zM319.5 97.9l.5 .5-.3-.1z"/>
<path d="M329.9 97.5l.3-.1-.5 .5zM330.2 97.4l.4 .2 .1 .3zM330.7 97.9l-.1 .3-.4 .2zM329.7 97.9l.5 .5-.4-.2z"/>
</g>
<g fill="#004000">
<path d="M263.6 16.6l.5-.5 .5 .5-.5 .5z"/>
<path d="M263.6 56l.5-.5 .5 .5-.5 .5z"/>
<path d="M284 56l.5-.5 .5 .5-.5 .5z"/>
<path d="M282.7 16.6l.5-.5 .5 .5-.5 .5z"/>
<path d="M320 97.4l.5 .5-.5 .5-.5-.5z"/>
<path d="M330.2 97.4l.5 .5-.5 .5-.5-.5z"/>
</g>
<g fill="none" stroke="#000" stroke-width=".4">
<path d="M162.1 36.9h3.1"/>
<circle cx="161.1" cy="36.9" r="1.01"/>
</g>
<path d="M192.6 36.6l.4-.2-.5 .5zM193 36.4l.3 .1 .2 .4zM193.5 36.9l-.1 .3-.4 .2zM192.5 36.9l.5 .5-.4-.2z" fill="#004000" stroke="#000" stroke-width=".4"/>
<path d="M192.5 36.9l.5-.5 .5 .5-.5 .5z" fill="#004000"/>
<g fill="none" stroke="#000" stroke-width=".4">
<path d="M349.2 76.3l1.3 2.5h-2.5zM349.2 76.3v5.1M89 95.3l1.2 2.6h-2.5zM89 95.3v5.1M86.4 130.8h5.1M87.7 132.1h2.5M88.7 133.3h.5M89 128.3v2.5M77.5 141l1.3 2.5h-2.5zM77.5 141v5M75 176.5h5.1M76.3 177.8h2.5"/>
<path d="M77.3 179.1h.5M77.5 174v2.5"/>
</g>
<path d="M348.9 97.5l.3-.1-.5 .5zM349.2 97.4l.4 .2 .1 .3zM349.2 98.4l.5-.5-.2 .4zM348.7 97.9l.5 .5-.4-.2z" fill="#004000" stroke="#000" stroke-width=".4"/>
<path d="M349.2 97.4l.5 .5-.5 .5-.5-.5z" fill="#004000"/>
<path d="M292.1 16.6h5.1M294.6 15.3l2.6 1.3-2.6 1.3zM284.5 59.8v2.5M281.9 62.3h5.1M283.2 63.6h2.5M284.2 64.8h.5" fill="none" stroke="#000" stroke-width=".4"/>
<text font-size="3.5" x="296.4" y="242.3">Step</text>
<g font-size="3.2">
<text x="305.3" y="232.3">lgt8.pdsprj</text>
<text x="305.3" y="238.1">lgt8.pdsprj</text>
<text x="353.8" y="236.3">26/1/2017</text>
</g>
<g font-size="2.8">
<text x="237.7" y="26.9">U6:A</text>
<text x="252.7" y="24.3">R24</text>
<text x="268.2" y="26.8">C11</text>
<text x="291.9" y="29.5">U5</text>
<text x="203" y="40.9">C10</text>
<text x="272.8" y="36.1">R26</text>
<text x="134.5" y="47.2">J4</text>
<text x="252.7" y="43.3">R25</text>
<text x="280.4" y="44.7">C9</text>
<text x="213.1" y="48.8">R27</text>
<text x="97.8" y="64.9">R18</text>
<text x="65.9" y="71.4">U4</text>
<text x="48.1" y="80.5">R17</text>
<text x="236.9" y="81.9">J3</text>
<text x="199.3" y="86.5">R16</text>
<text x="209.5" y="86.5">R5</text>
<text x="220.9" y="86.5">R3</text>
<text x="185.7" y="90.4">Q1</text>
<text x="338.9" y="94.2">D5</text>
<text x="356.6" y="94.2">J2</text>
<text x="129.6" y="100.5">R21</text>
<text x="137.2" y="100.5">R19</text>
<text x="144.8" y="100.5">R20</text>
<text x="76.1" y="105.7">U2</text>
<text x="106.7" y="104.3">R11</text>
<text x="263.1" y="106.9">U1</text>
<text x="283.4" y="105.5">C1</text>
<text x="294.8" y="106.8">C8</text>
<text x="55.8" y="114.8">R10</text>
<text x="106.7" y="125.9">R12</text>
<text x="355.4" y="120.9">J1</text>
<text x="95.3" y="149.9">R14</text>
<text x="64.6" y="151.3">U3</text>
<text x="298.6" y="155">D1</text>
<text x="311.3" y="155">D2</text>
<text x="324" y="155">D3</text>
<text x="336.7" y="155">D4</text>
<text x="44.3" y="160.4">R13</text>
<text x="152.3" y="160.4">R8</text>
<text x="200.8" y="160.1">C7</text>
<text x="95.3" y="171.5">R15</text>
<text x="118.1" y="170.2">R9</text>
<text x="151" y="171.6">C2</text>
<text x="183.2" y="175.3">Q2</text>
<text x="355.5" y="176.6">R22</text>
<text x="136.2" y="181.6">Q3</text>
<text x="191.6" y="185.8">R6</text>
<text x="295.8" y="181.6">R1</text>
<text x="308.5" y="181.6">R2</text>
<text x="355.5" y="191.8">RV1</text>
<text x="119.7" y="196.9">C3</text>
<text x="182.9" y="198.2">R7</text>
<text x="210.7" y="200.7">R4</text>
<text x="355.5" y="209.6">R23</text>
<text x="42.2" y="219.7">C4</text>
<text x="63.8" y="219.7">C5</text>
<text x="84.1" y="219.7">C6</text>
</g>
<g font-size="2.1">
<text x="24.3" y="4.2">A</text>
<text x="61.4" y="4.2">B</text>
<text x="98.4" y="4.2">C</text>
<text x="135.5" y="4.2">D</text>
<text x="172.6" y="4.2">E</text>
<text x="209.7" y="4.2">F</text>
<text x="246.6" y="4.2">G</text>
<text x="283.8" y="4.2">H</text>
<text x="320.9" y="4.2">J</text>
<text x="357.9" y="4.2">K</text>
<text x="3.3" y="19.2">0</text>
<text x="379.1" y="19.2">0</text>
<text x="3.3" y="43.6">1</text>
<text x="379.1" y="43.6">1</text>
<text x="3.3" y="68">2</text>
<text x="379.1" y="68.2">2</text>
<text x="3.3" y="92.4">3</text>
<text x="379.1" y="92.4">3</text>
<text x="3.3" y="116.8">4</text>
<text x="379.1" y="116.8">4</text>
<text x="3.3" y="141">5</text>
<text x="379.1" y="141">5</text>
<text x="3.3" y="165.4">6</text>
<text x="379.1" y="165.4">6</text>
<text x="3.3" y="189.8">7</text>
<text x="379.1" y="189.8">7</text>
<text x="3.3" y="214.2">8</text>
<text x="379.1" y="214.2">8</text>
<text x="3.3" y="238.6">9</text>
<text x="379.1" y="238.6">9</text>
<text x="305.3" y="243">Z:\Logitech\Proteus\lgt8.pdsprj</text>
<text x="353.7" y="244">2</text>
<text x="358.4" y="244">of</text>
<text x="363.9" y="244">4</text>
<text x="341" y="248.1">@REV</text>
<text x="24" y="253.3">A</text>
<text x="61.1" y="253.3">B</text>
<text x="98.2" y="253.3">C</text>
<text x="135.3" y="253.3">D</text>
<text x="172.4" y="253.3">E</text>
<text x="209.4" y="253.3">F</text>
<text x="246.3" y="253.3">G</text>
<text x="283.5" y="253.3">H</text>
<text x="320.7" y="253.3">J</text>
<text x="357.7" y="253.3">K</text>
</g>
<g font-size="1.8">
<text x="293.6" y="14.4">FRDM5</text>
<text x="234.4" y="29.2" transform="rotate(-90 234.4 29.2)">8</text>
<text x="252.7" y="27">100k</text>
<text x="268.2" y="29.5">0.1u</text>
<text x="226.2" y="32.5">LM258</text>
<text x="240" y="33.8">3</text>
<text x="288.5" y="33.5">8</text>
<text x="293.4" y="32.2">VCC</text>
<text x="310.3" y="34.8">++</text>
<text x="311.4" y="32.2">+</text>
<text x="316.2" y="31.2">1</text>
<text x="316.2" y="33.8">2</text>
<text x="167.7" y="36.1">STEP_CURRENT</text>
<text x="223.8" y="36.3">1</text>
<text x="240" y="38.8">2</text>
<text x="279.2" y="41.1">1k</text>
<text x="288.5" y="39.9">7</text>
<text x="293.4" y="38.6">VOUT</text>
<text x="203" y="46.4">1000pf</text>
<text x="234.4" y="45.4" transform="rotate(-90 234.4 45.4)">4</text>
<text x="252.7" y="46">100k</text>
<text x="281.7" y="47.7">0.1u</text>
<text x="288.5" y="47.5">6</text>
<text x="293.4" y="46.2">FILTER</text>
<text x="92.8" y="51.3">VCCSTEP</text>
<text x="131.2" y="50.3">1</text>
<text x="131.2" y="52.8">2</text>
<text x="144.9" y="50.3">8</text>
<text x="144.9" y="52.8">7</text>
<text x="206.8" y="53.8">3k3</text>
<text x="288.5" y="53.8">5</text>
<text x="293.4" y="52.5">GND</text>
<text x="311.2" y="52.5">--</text>
<text x="311.8" y="50">-</text>
<text x="316.2" y="49">3</text>
<text x="316.2" y="51.5">4</text>
<text x="131.2" y="55.4">3</text>
<text x="131.2" y="57.9">4</text>
<text x="144.9" y="55.4">6</text>
<text x="144.9" y="57.9">5</text>
<text x="291.9" y="55.3">ACS712</text>
<text x="134.5" y="62.9">CONN-DIL8</text>
<text x="97.8" y="67.6">2k</text>
<text x="118.2" y="71.6">STEPGND</text>
<text x="215.9" y="70.3">VCCSTEP</text>
<text x="232.4" y="70.3">VCCSTEP</text>
<text x="281.9" y="67.8">FRDMGND</text>
<text x="62.6" y="74.4">1</text>
<text x="66.8" y="74.1">A</text>
<text x="82" y="74.1">C</text>
<text x="86.4" y="74.4">4</text>
<text x="25.5" y="81.8">STEP_EN</text>
<text x="62.6" y="82">2</text>
<text x="86.4" y="82">3</text>
<text x="133.4" y="83">VCCSTEP</text>
<text x="238.2" y="78.3">close=power from TB</text>
<text x="350.5" y="80.5">STEPPWR</text>
<text x="48.1" y="85.5">220</text>
<text x="65.9" y="87.1">PC817</text>
<text x="66.8" y="84.3">K</text>
<text x="82" y="84.3">E</text>
<text x="101.7" y="89.4">VCCSTEP</text>
<text x="199.3" y="89.2">10k</text>
<text x="209.5" y="89.2">220</text>
<text x="220.9" y="89.2">10k</text>
<text x="80.1" y="90.6">STEPGND</text>
<text x="77.5" y="98.3">VCCSTEP</text>
<text x="170.6" y="100.8">STEPGND</text>
<text x="335.3" y="97.3">K</text>
<text x="344.2" y="97.3">A</text>
<text x="353.3" y="97.3">1</text>
<text x="353.3" y="99.8">2</text>
<text x="106.7" y="107">4k7</text>
<text x="130.8" y="107">4k7</text>
<text x="138.5" y="107">4k7</text>
<text x="146.1" y="107">4k7</text>
<text x="183.2" y="106.1">BCW68F</text>
<text x="236.7" y="107.9" transform="rotate(-90 236.7 107.9)">24</text>
<text x="241.8" y="107.9" transform="rotate(-90 241.8 107.9)">25</text>
<text x="246.9" y="107.9" transform="rotate(-90 246.9 107.9)">1</text>
<text x="253.2" y="107.9" transform="rotate(-90 253.2 107.9)">20</text>
<text x="259.6" y="107.9" transform="rotate(-90 259.6 107.9)">6</text>
<text x="338.9" y="102.3">FR307</text>
<text x="356.6" y="104.9">Step Motor Power</text>
<text x="72.7" y="108.7">2</text>
<text x="96.6" y="108.7">7</text>
<text x="223.8" y="113.8">7</text>
<text x="283.4" y="108.3">4n7</text>
<text x="294.8" y="109.5">2200u</text>
<text x="342.9" y="113.5">STEPGND</text>
<text x="25.5" y="116.1">STEP_DIR</text>
<text x="55.8" y="119.8">220</text>
<text x="72.7" y="116.3">3</text>
<text x="96.6" y="116.3">6</text>
<text x="223.8" y="117.6">8</text>
<text x="228.6" y="114.8">M1</text>
<text x="228.6" y="118.6">M2</text>
<text x="235.4" y="116.7" transform="rotate(-90 235.4 116.7)">VREG</text>
<text x="240.5" y="114.5" transform="rotate(-90 240.5 114.5)">MO</text>
<text x="245.6" y="117.4" transform="rotate(-90 245.6 117.4)">ALERT</text>
<text x="251.9" y="116.6" transform="rotate(-90 251.9 116.6)">VCCB</text>
<text x="258.3" y="116.6" transform="rotate(-90 258.3 116.6)">VCCA</text>
<text x="76.1" y="123.9">6N137</text>
<text x="223.8" y="121.4">9</text>
<text x="228.6" y="122.4">M3</text>
<text x="255.7" y="124.9">OUT1A</text>
<text x="276.8" y="122.4">STEPGND</text>
<text x="352" y="123.9">4</text>
<text x="72.5" y="131.2">STEPGND</text>
<text x="106.7" y="128.6">330k</text>
<text x="255.7" y="131.2">OUT2A</text>
<text x="265.4" y="126.2">16</text>
<text x="352" y="131.5">1</text>
<text x="352" y="128.9">2</text>
<text x="352" y="126.5">3</text>
<text x="90.2" y="135">VCCSTEP</text>
<text x="222.8" y="134">22</text>
<text x="228.6" y="135">CW/CCW</text>
<text x="265.4" y="132.5">14</text>
<text x="355.4" y="136.5">TBLOCK-I4</text>
<text x="75" y="138.8">VCCSTEP</text>
<text x="222.8" y="139.1">21</text>
<text x="228.6" y="140.1">CLK</text>
<text x="255.7" y="138.8">OUT1B</text>
<text x="265.4" y="140.1">12</text>
<text x="222.8" y="144.2">18</text>
<text x="222.8" y="149.2">19</text>
<text x="228.6" y="145.2">Enable</text>
<text x="255.7" y="145.2">OUT2B</text>
<text x="265.4" y="146.5">10</text>
<text x="294.1" y="149.7" transform="rotate(-90 294.1 149.7)">K</text>
<text x="306.8" y="149.7" transform="rotate(-90 306.8 149.7)">K</text>
<text x="319.5" y="149.7" transform="rotate(-90 319.5 149.7)">K</text>
<text x="332.2" y="149.7" transform="rotate(-90 332.2 149.7)">K</text>
<text x="24.2" y="154.1">FRDM3</text>
<text x="61.3" y="154.3">2</text>
<text x="85.2" y="154.3">7</text>
<text x="95.3" y="152.6">4k7</text>
<text x="228.6" y="150.2">RESET</text>
<text x="22.9" y="161.7">STEP_PULSE</text>
<text x="61.3" y="161.9">3</text>
<text x="85.2" y="161.9">6</text>
<text x="177.9" y="159.1">VCCSTEP</text>
<text x="223.8" y="158.1">4</text>
<text x="228.6" y="159.1">LATCH/AUTO</text>
<text x="294.1" y="158.6" transform="rotate(-90 294.1 158.6)">A</text>
<text x="298.6" y="157.7">FR307</text>
<text x="306.8" y="158.6" transform="rotate(-90 306.8 158.6)">A</text>
<text x="311.3" y="157.7">FR307</text>
<text x="319.5" y="158.6" transform="rotate(-90 319.5 158.6)">A</text>
<text x="324" y="157.7">FR307</text>
<text x="332.2" y="158.6" transform="rotate(-90 332.2 158.6)">A</text>
<text x="336.7" y="157.7">FR307</text>
<text x="350.5" y="161.7">VCCSTEP</text>
<text x="44.3" y="165.5">220</text>
<text x="152.3" y="165.5">2k</text>
<text x="200.8" y="162.8">47u</text>
<text x="222.8" y="165.8">23</text>
<text x="228.6" y="166.8">OSC</text>
<text x="258.1" y="166.8">NFA</text>
<text x="64.6" y="169.5">6N137</text>
<text x="118.1" y="172.9">10k</text>
<text x="191.8" y="173.1">STEPGND</text>
<text x="265.4" y="168.1">15</text>
<text x="95.3" y="174.2">330k</text>
<text x="151" y="179.7">0.1u</text>
<text x="181.9" y="179.3">BCW68F</text>
<text x="223.8" y="174.6">5</text>
<text x="228.6" y="175.6">VREF</text>
<text x="258.1" y="175.6">NFB</text>
<text x="265.4" y="176.9">11</text>
<text x="323.8" y="174.4">STEPGND</text>
<text x="355.5" y="179.3">1k</text>
<text x="75" y="182">STEPGND</text>
<text x="136.2" y="184.4">BCW68F</text>
<text x="223.8" y="181">3</text>
<text x="228.6" y="182">TQ</text>
<text x="295.8" y="184.4">0r2</text>
<text x="308.5" y="184.4">0r2</text>
<text x="192.8" y="190.9">2k</text>
<text x="248.1" y="187.8" transform="rotate(-90 248.1 187.8)">SGND</text>
<text x="254.5" y="187.8" transform="rotate(-90 254.5 187.8)">PGNDA</text>
<text x="259.6" y="187.8" transform="rotate(-90 259.6 187.8)">PGNDB</text>
<text x="233.9" y="192.4">TB6600HG</text>
<text x="247.1" y="192.7" transform="rotate(-90 247.1 192.7)">2</text>
<text x="253.5" y="193.7" transform="rotate(-90 253.5 193.7)">17</text>
<text x="258.6" y="193.7" transform="rotate(-90 258.6 193.7)">13</text>
<text x="355.5" y="194.5">10k</text>
<text x="45.8" y="202.3">VCCSTEP</text>
<text x="119.7" y="199.6">0.1u</text>
<text x="182.9" y="200.9">10k</text>
<text x="210.7" y="203.4">51k</text>
<text x="297.2" y="201">STEPGND</text>
<text x="250.2" y="209.9">STEPGND</text>
<text x="355.5" y="212.3">1k</text>
<text x="42.2" y="222.5">0.1u</text>
<text x="63.8" y="222.5">0.1u</text>
<text x="84.1" y="222.5">0.1u</text>
<text x="153.7" y="223.9">STEPGND</text>
<text x="204.5" y="222.6">STEPGND</text>
<text x="350.5" y="227.7">STEPGND</text>
<text x="289.5" y="232.2">FILE NAME:</text>
<text x="353.8" y="231.7">DATE:</text>
<text x="45.8" y="237.9">STEPGND</text>
<text x="290.6" y="237.5">DESIGN TITLE:</text>
<text x="289.9" y="242.8">PATH:</text>
<text x="354.1" y="241.1">PAGE:</text>
<text x="289.5" y="247.9">BY:</text>
<text x="295.1" y="247.9">@AUTHOR</text>
<text x="335.7" y="247.9">REV:</text>
<text x="354.5" y="247.9">TIME:</text>
<text x="363.5" y="247.9">15:49:54</text>
</g>
</svg>
